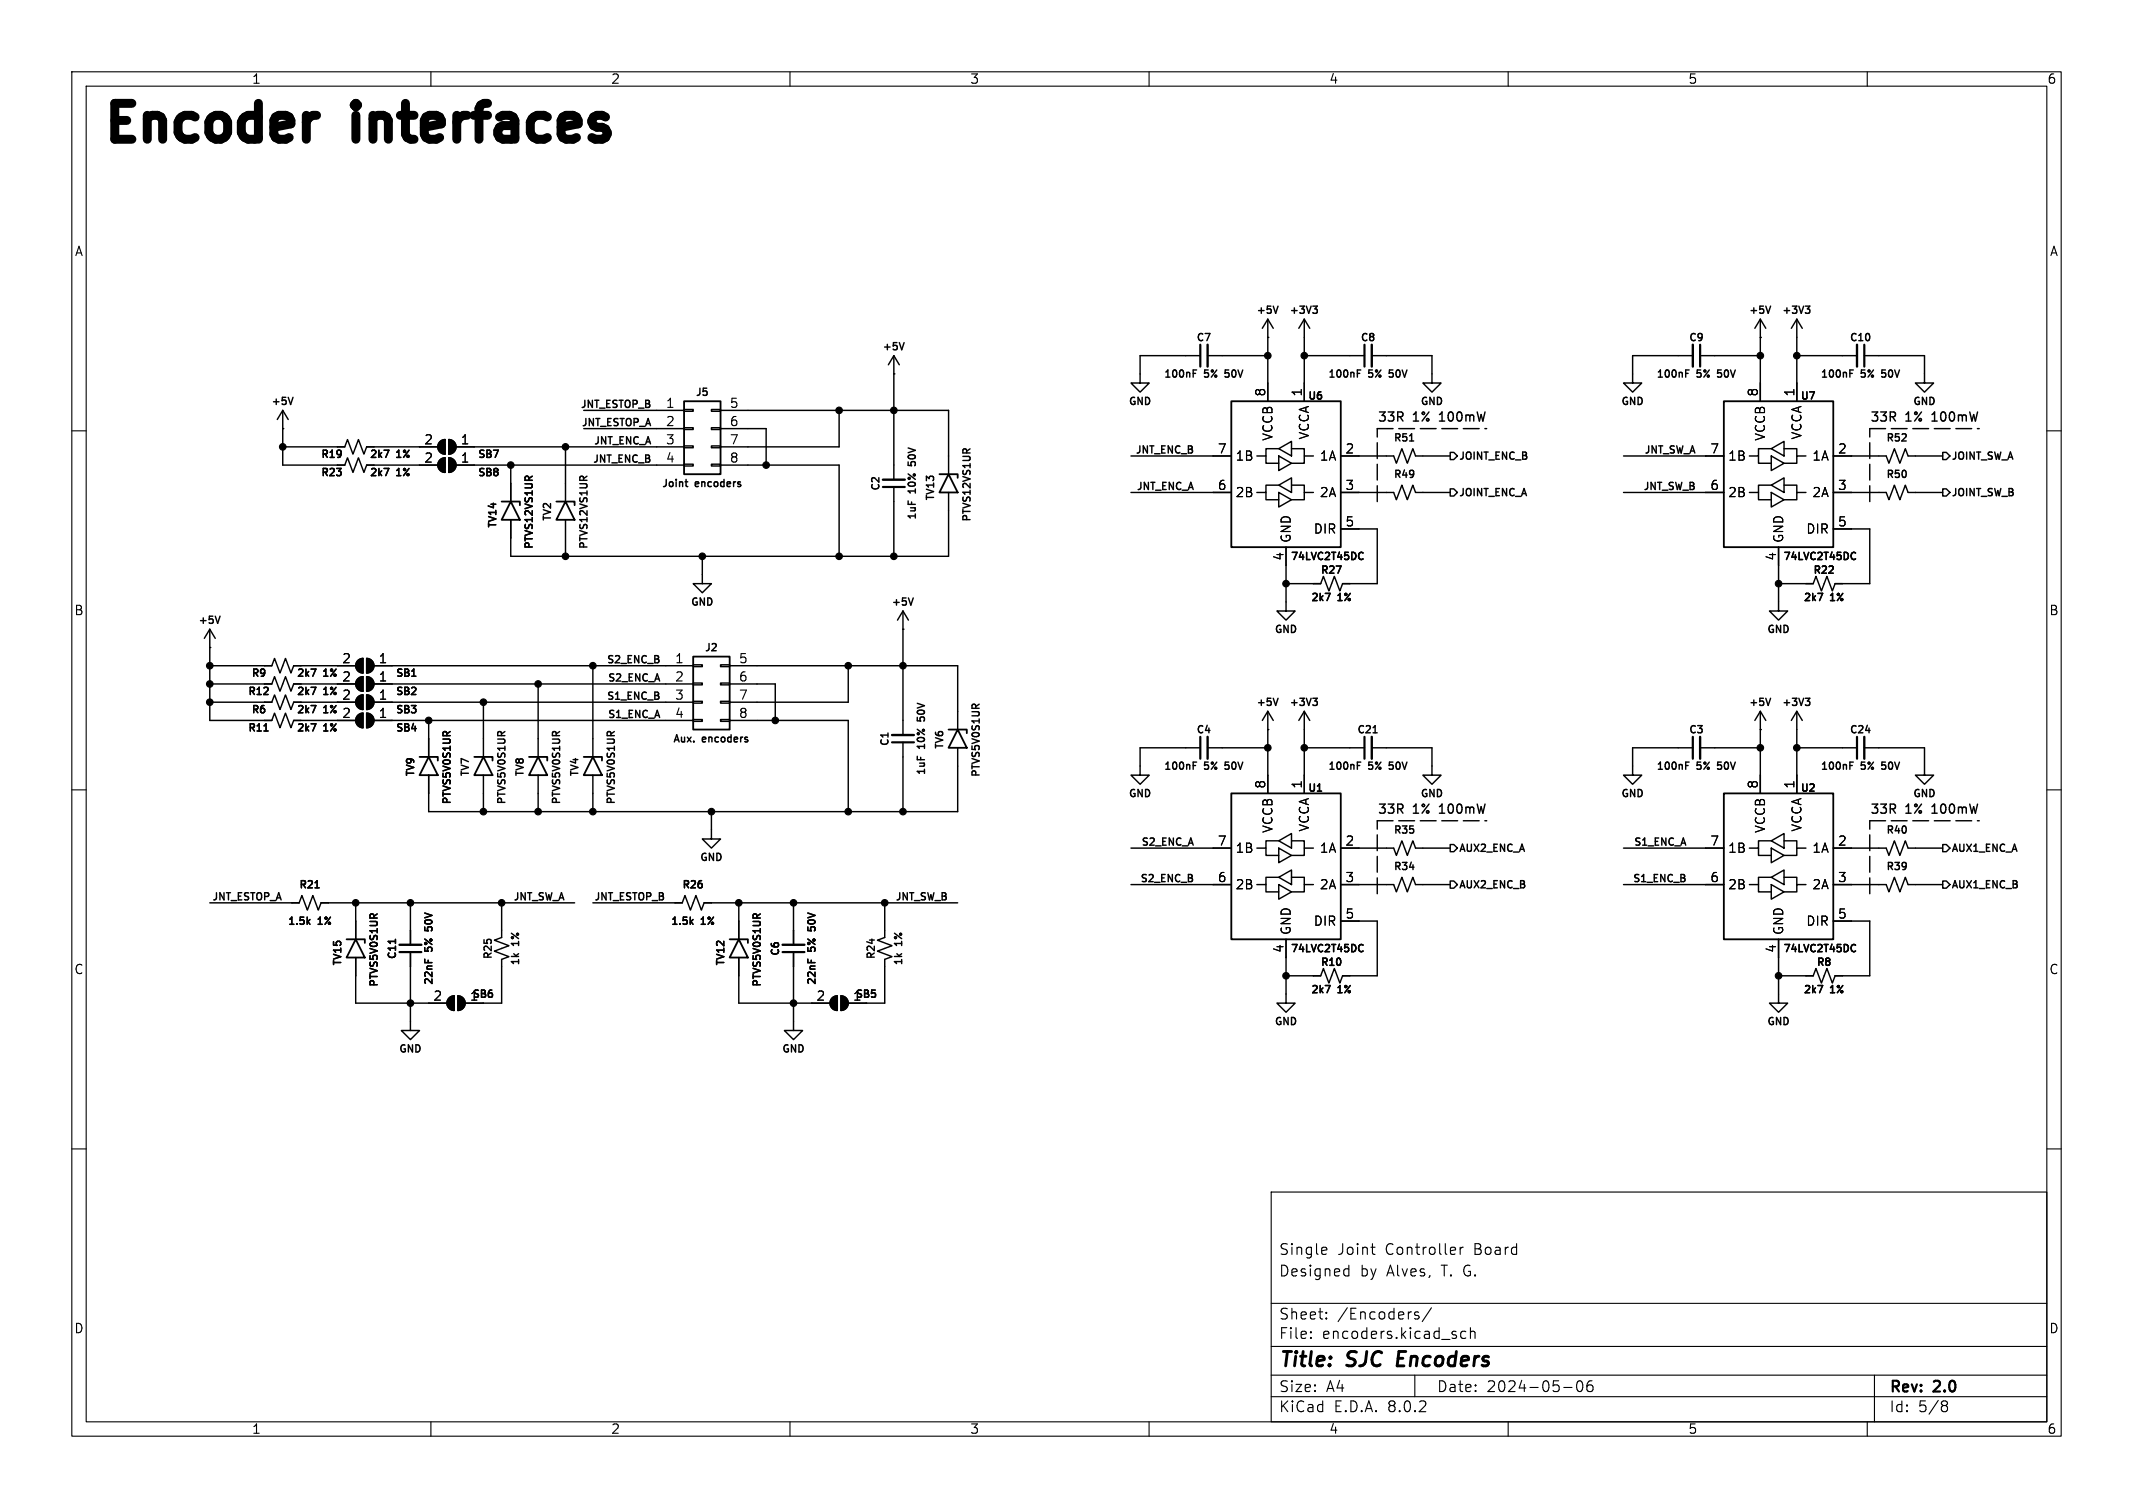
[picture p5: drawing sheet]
<svg xmlns="http://www.w3.org/2000/svg" width="297mm" height="210mm" viewBox="0 0 297 210" stroke-linecap="round" stroke-linejoin="round" font-family="sans-serif">
<g fill="none" stroke="#000" stroke-width=".15">
<path d="M10 10h277v190h-277zM12 12h273v186h-273zM60 10v2M110 10v2M160 10v2M210 10v2M260 10v2M10 60h2M285 60h2M10 110h2M285 110h2M10 160h2"/>
<path d="M285 160h2M177 166h108v32h-108zM184.2 173.7l.5 .1v.3l-.7 .1M184.7 174.6l-.5 .1M187.4 176.7l.4 .1M187.8 176.2v1.5M187.8 177.6l-.4 .1M190.9 173.7h.6M191.3 174.7h.2M203.3 173.7v1M203.7 173.7l-.2 .1-.2 .2M60 198v2"/>
<path d="M110 198v2M160 198v2M177 194.5h108M177 191.5h108M177 187.5h108M177 181.5h108M182.5 186.3h.1l-.1 .1M182.5 186.3v.1M182.5 185.5v.1M182.5 185.5h.1l-.1 .1M184.7 183.6v.1M184.7 183.6h-.1l.1 .1"/>
<path d="M184.7 182.8v.1M184.7 182.8h-.1l.1 .1M197 183v.1l.5 .2 .1 .1-.1 .2-.1 .1-.4-.1M197 191.5v3M197.5 182.8l-.3-.1-.2 .2M199.3 182.1l-1.3 2M204.1 185.5l-.4-.1-.3 .3v.4l.1 .2 .2 .1 .4-.1M204.7 185.5a.37 .37 0 0 1 .7 .1v.8M204.7 184.9v1.5M210 198v2M217.7 193.2h1.2M219.7 192.4a.36 .36 0 0 1 .3-.1 .36 .36 0 0 1 .3 .3 .77 .77 0 0 1-.4 1.2 .91 .91 0 0 1-.2-1.4z"/>
<path d="M221.7 192.3a.59 .59 0 0 0-.7 .6v.6l.1 .2 .4 .1 .2-.1 .1-.5-.1-.3h-.5l-.2 .3M260 198v2M261 191.5v6.5M270.6 195.1l.4 .1a.31 .31 0 0 1 .2 .3 .31 .31 0 0 1-.3 .2M270.6 195.7h.3M270.9 195.7l.2 .2 .1 .4-.3 .3h-.3"/>
</g>
<path d="M194.8 188.2l-.3 2h1" fill="none" stroke="#000" stroke-width=".4"/>
<g fill="none" stroke="#000" stroke-width=".2">
<path d="M39.4 59.7h.1M39.4 57.2v7.6h8.6l.4-1 .7 2 .8-2 .8 2 .4-1h9.9M39.4 57.2l-.8 1.2M39.4 57.2l.7 1.2M40.8 55.3l-.3 1M81.3 57.2h13.9M81.3 59.7h13.9M95.2 59.6h1.3v.2h-1.3zM95.2 57h1.3v.3h-1.3zM99.1 59.6h1.2v.2h-1.2zM99.1 57h1.2v.3h-1.2zM100.3 57.2h31.8v8.8"/>
<path d="M100.3 59.7h6.4v5.1M116.8 57.2v5h-16.5M124.5 52.1h.1M124.5 49.5l-.8 1.3M124.5 49.5v17.3M124.5 49.5l.7 1.3M125.9 47.7l-.3 1M166.1 52h.4M166.1 51.5h.5M167.1 49.5h-8.4v3.8h1.3l-1.3 1.3-1.2-1.3h1.2M168.1 49.5h8.4M176.5 47h.1"/>
<path d="M176.5 44.5v11.4M176.5 44.5l-.7 1.2M176.5 44.5l.8 1.2M178 42.6l-.4 1M181.6 49.5h8.4M181.6 44.5v11.4M181.6 44.5l.8 1.2M181.6 44.5l-.8 1.2M182.8 42.6h.6l-.3 .4 .3 .1v.3l-.2 .2h-.3M189 52h.3M189 51.5h.5M191 49.5h8.4v3.8h-1.3l1.3 1.3 1.3-1.3h-1.3"/>
<path d="M234.7 52h.4M234.7 51.5h.5M235.7 49.5h-8.4v3.8h1.3l-1.3 1.3-1.2-1.3h1.2M236.7 49.5h8.4M245.1 47h.1M245.1 44.5v11.4M245.1 44.5l.8 1.2M245.1 44.5l-.8 1.2M246.5 42.6l-.3 1M250.2 44.5v11.4M250.2 49.5h8.4M250.2 44.5l-.8 1.2"/>
<path d="M250.2 44.5l.8 1.2M251.4 42.6h.6l-.3 .4 .3 .1v.3l-.2 .2h-.3M257.6 52h.3M257.6 51.5h.5M259.6 49.5h8.4v3.8h-1.3l1.3 1.3 1.2-1.3h-1.2M39.4 62.2h8.6l.4-1 .7 2 .8-2 .8 2 .4-1h9.9M53.5 65.2h.6l-.4 1M53.5 62.7h.6l-.4 1M61.3 64.1l.3-.3h.4v2a1.02 1.02 0 0 1-1-.6 1.02 1.02 0 0 1 .3-1.1zM61.3 61.5l.3-.2 .4-.1v2a1.02 1.02 0 0 1-1-.6 1.02 1.02 0 0 1 .3-1.1zM62.5 63.8a1.02 1.02 0 0 1 1 1 1.02 1.02 0 0 1-1 1zM62.5 61.2a1.02 1.02 0 0 1 1 1 1.02 1.02 0 0 1-1 1z"/>
<path d="M63.5 62.2h31.7M63.5 64.8h31.7M71.1 64.8v5.1M73.2 66.4h.3M74.1 66.3l-.5 .4M78.7 62.2v7.7M78.7 72.4v5.1M80.8 66.4h.4M81.7 66.3l-.4 .4M95.2 64.6h1.3v.3h-1.3zM95.2 62.1h1.3v.3h-1.3zM95.4 67.1h.4"/>
<path d="M95.5 66.8v.8l.3 .2M97.8 77.5v3.8h1.3l-1.3 1.3-1.3-1.3h1.3M99.1 64.6h1.2v.3h-1.2zM99.1 62.1h1.2v.3h-1.2zM100.3 64.8h16.5v12.7M102.9 67.1h.2M102.9 67.4l.2 .1v.1l-.1 .2h-.2M124.5 67.8v9.7M132.1 68.6v8.9h-61v-5.1M134.2 62.6h.3M135.1 62.5l-.5 .3M157.5 63.5h13.9"/>
<path d="M157.5 68.6h13.9M176.3 68.6v1h1.8M176.3 63.5v1h1.8M178.1 67.6l1.7-1.1v2.1zM178.1 62.5l1.7-1v2zM178.1 67.6h-1.8v1h-1.3M178.1 62.5h-1.8v1h-1.3M178.1 68.6l1.7 1-1.7 1zM178.1 63.5l1.7 1-1.7 1zM179.1 76.2v8.9h1.2l-1.2 1.3-1.3-1.3h1.3M179.8 67.6h1.8v1M179.8 62.5h1.8v1"/>
<path d="M182.9 68.6h-1.3v1h-1.8M182.9 63.5h-1.3v1h-1.8M186.7 68.6h7.4l.3 1 .8-2 .8 2 .7-2 .4 1h4.8M186.7 73.7h5.1v7.6h-4.9l-.3 1-.8-2-.8 2-.7-2-.4 1h-4.8M186.7 63.5h7.4l.3 1 .8-2 .8 2 .7-2 .4 1h4.8M189.4 77l.2-.1 .2 .1M189.8 77.8l-.2 .1h-.2M196.3 61.4h.5M201.9 63h.5l.5 .5-.5 .5h-.5zM201.9 68.1h.5l.5 .5-.5 .5h-.5zM226.1 63.5h13.9M226.1 68.6h13.9"/>
<path d="M244.9 68.6v1h1.7M244.9 63.5v1h1.7M246.6 67.6l1.8-1.1v2.1zM246.6 62.5l1.8-1v2zM246.6 67.6h-1.7v1h-1.3M246.6 62.5h-1.7v1h-1.3M246.6 68.6l1.8 1-1.8 1zM246.6 63.5l1.8 1-1.8 1zM247.6 76.2v8.9h1.3l-1.3 1.3-1.2-1.3h1.2M248.4 67.6h1.8v1M248.4 62.5h1.8v1M251.5 68.6h-1.3v1h-1.8"/>
<path d="M251.5 63.5h-1.3v1h-1.8M255.3 73.7h5v7.6h-4.8l-.4 1-.7-2-.8 2-.7-2-.4 1h-4.9M255.3 68.6h7.3l.4 1 .8-2 .7 2 .8-2 .4 1h4.8M255.3 63.5h7.3l.4 1 .8-2 .7 2 .8-2 .4 1h4.8M257.9 77l.3-.1 .2 .1M258.4 77.8l-.2 .1h-.3M270.5 63h.5l.5 .5-.5 .5h-.5zM270.5 68.1h.5l.5 .5-.5 .5h-.5zM29.2 97.8h8.6l.4-1 .8 2 .8-2 .7 2 .4-1h8.6M29.2 87.6v12.7h8.6l.4-1 .8 2 .8-2 .7 2 .4-1h8.6M29.2 95.3h8.6l.4-1.1 .8 2.1 .8-2.1 .7 2.1 .4-1h8.6M29.2 92.7h8.6l.4-1 .8 2 .8-2 .7 2 .4-1h8.6"/>
<path d="M29.2 90.2h.1M29.2 87.6l-.8 1.3M29.2 87.6l.8 1.3M30.6 85.8l-.3 1M43.3 98.3h.7l-.4 1M43.3 95.7h.7l-.4 1M43.3 93.2h.7l-.4 1M49.8 92l.4-.2 .3-.1v2a1.02 1.02 0 0 1-.9-.6 1.02 1.02 0 0 1 .2-1.1zM49.8 97.1l.4-.3h.3v2a1.02 1.02 0 0 1-.9-.6 1.02 1.02 0 0 1 .2-1.1zM49.8 94.5l.4-.2 .3-.1v2.1a1.02 1.02 0 0 1-.9-.7 1.02 1.02 0 0 1 .2-1.1zM49.8 99.6l.4-.2 .3-.1v2a1.02 1.02 0 0 1-.9-.6 1.02 1.02 0 0 1 .2-1.1zM51.1 91.7a1.02 1.02 0 0 1 1 1 1.02 1.02 0 0 1-1 1z"/>
<path d="M51.1 96.8a1.02 1.02 0 0 1 1 1 1.02 1.02 0 0 1-1 1zM51.1 94.2a1.02 1.02 0 0 1 1 1.1 1.02 1.02 0 0 1-1 1zM51.1 99.3a1.02 1.02 0 0 1 1 1 1.02 1.02 0 0 1-1 1zM52.1 92.7h44.4M52.1 97.8h44.4M52.1 95.3h44.4M57.3 94.2h.6M67.3 97.8v7.6M74.9 95.3v10.1M82.5 92.7v12.7M96.5 97.7h1.3v.2h-1.3zM96.5 95.1h1.3v.3h-1.3z"/>
<path d="M96.5 92.6h1.3v.2h-1.3zM100.3 97.7h1.3v.2h-1.3zM100.3 95.1h1.3v.3h-1.3zM100.3 92.6h1.3v.2h-1.3zM101.6 92.7h31.7v8.9M101.6 95.3h6.3v5M118.1 92.7v5.1h-16.5M125.7 87.6h.1M125.7 85.1v17.3M125.7 85.1l-.7 1.3M125.7 85.1l.8 1.3M127.2 83.3l-.4 1"/>
<path d="M135.4 98.1h.4M136.3 98.1l-.4 .3M176.5 99.1v11.4M176.5 99.1l-.7 1.2M176.5 99.1l.8 1.2M178 97.2l-.4 1M181.6 99.1v11.4M181.6 99.1l.8 1.2M181.6 99.1l-.8 1.2M182.8 97.2h.6l-.3 .4 .3 .1v.4l-.2 .1h-.3M184.5 82.6h.7l-.4 1M245.1 99.1l-.8 1.2"/>
<path d="M245.1 99.1v11.4M245.1 99.1l.8 1.2M246.5 97.2l-.3 1M250.2 99.1l.8 1.2M250.2 99.1v11.4M250.2 99.1l-.8 1.2M251.4 97.2h.6l-.3 .4 .3 .1v.4l-.2 .1h-.3M253.1 82.6h.7l-.4 1M36.8 101.8h.5M43.3 100.8h.7l-.4 1M52.1 100.3h44.4M59.7 100.3v5.1"/>
<path d="M61.8 101.9h.3M62.7 101.9l-.5 .3M67.3 108v5M69.4 101.9h.3M70.3 101.9l-.5 .3M74.9 108v5M77 101.9h.4M77.9 101.9l-.5 .3M82.5 108v5M84.6 101.9h.4M85.5 101.9l-.4 .3M96.5 100.2h1.3v.3h-1.3z"/>
<path d="M99.1 113v3.8h1.2l-1.2 1.3-1.3-1.3h1.3M100.3 100.2h1.3v.3h-1.3zM101.6 100.3h16.5v12.7M103.8 103h.3v.2l-.1 .1h-.2M103.8 102.7h.3M125.7 103.4v9.6M133.3 104.1v8.9h-73.6v-5M157.5 118.1h13.9M166.1 106.6h.4M166.1 106.1h.5M167.1 104.1h-8.4v3.9h1.3l-1.3 1.2-1.2-1.2h1.2M168.1 104.1h8.4"/>
<path d="M176.3 118.1v1h1.8M176.5 101.6h.1M178.1 117.1l1.7-1v2zM178.1 117.1h-1.8v1h-1.3M178.1 118.1l1.7 1-1.7 1zM179.8 117.1h1.8v1M181.6 104.1h8.4M182.9 118.1h-1.3v1h-1.8M183.4 110.2h.6M186.7 118.1h7.4l.3 1 .8-2 .8 2 .7-2 .4 1h4.8M189 106.6h.3M189 106.1h.5"/>
<path d="M191 104.1h8.4v3.9h-1.3l1.3 1.2 1.3-1.2h-1.3M191.2 102.1h.6M201.9 117.6h.5l.5 .5-.5 .5h-.5zM226.1 118.1h13.9M234.7 106.6h.4M234.7 106.1h.5M235.7 104.1h-8.4v3.9h1.3l-1.3 1.2-1.2-1.2h1.2M236.7 104.1h8.4M244.9 118.1v1h1.7M245.1 101.6h.1M246.6 117.1l1.8-1v2zM246.6 117.1h-1.7v1h-1.3"/>
<path d="M246.6 118.1l1.8 1-1.8 1zM248.4 117.1h1.8v1M250.2 104.1h8.4M251.5 118.1h-1.3v1h-1.8M255.3 118.1h7.3l.4 1 .8-2 .7 2 .8-2 .4 1h4.8M257.6 106.6h.3M257.6 106.1h.5M259.6 104.1h8.4v3.9h-1.3l1.3 1.2 1.2-1.2h-1.2M270.5 117.6h.5l.5 .5-.5 .5h-.5zM29.2 125.7h12.5l.3-1 .8 2 .8-2 .7 2 .4-1h35.3M42.9 128.3l.3 .4M43.2 128.1l-.4 .3"/>
<path d="M43.9 123.6h.5M49.5 125.7v5.1M49.5 133.4v6.3h12.7M51.6 127.3h.4M52.5 127.3l-.5 .3M55.1 130.8v.6M57.1 132.6v10.9h1.3l-1.3 1.3-1.2-1.3h1.2M57.1 125.7v5.9M59.1 133.6v.5M62.5 139l.4-.3h.3v2a1.02 1.02 0 0 1-.9-.6 1.02 1.02 0 0 1 .2-1.1zM63.8 138.7a1.02 1.02 0 0 1 1 1 1.02 1.02 0 0 1-1 1zM69.8 125.7v4.9l-1 .3 2.1 .8-2.1 .8 2.1 .7-1.1 .4v6.1h-5"/>
<path d="M82.5 125.7h12.5l.4-1 .7 2 .8-2 .8 2 .3-1h35.3M96.2 128.3l.3 .4M96.5 128.1l-.4 .3M102.9 133.4v6.3h12.7M102.9 125.7v5.1M105 127.3h.3M105.9 127.3l-.5 .3M110.5 132.6v10.9h1.3l-1.3 1.3-1.3-1.3h1.3M110.5 125.7v5.9M112.5 133.6v.5M115.9 139l.3-.3h.4v2a1.02 1.02 0 0 1-.9-.6 1.02 1.02 0 0 1 .2-1.1zM117.1 138.7a1.02 1.02 0 0 1 1 1 1.02 1.02 0 0 1-1 1z"/>
<path d="M123.2 125.7v4.9l-1 .3 2 .8-2 .8 2 .7-1 .4v6.1h-5.1M157.5 123.2h13.9M176.3 123.2v1h1.8M178.1 122.2l1.7-1v2zM178.1 122.2h-1.8v1h-1.3M178.1 123.2l1.7 1-1.7 1zM179.1 130.8v8.9h1.2l-1.2 1.3-1.3-1.3h1.3M179.8 122.2h1.8v1M182.9 123.2h-1.3v1h-1.8M184.5 137.2h.7l-.4 1M186.7 123.2h7.4l.3 1 .8-2 .8 2 .7-2 .4 1h4.8M186.7 128.3h5.1v7.6h-4.9l-.3 1-.8-2-.8 2-.7-2-.4 1h-4.8"/>
<path d="M189.4 131.6l.2-.1 .2 .1M189.8 132.4l-.2 .1h-.2M201.9 122.7h.5l.5 .5-.5 .5h-.5zM226.1 123.2h13.9M244.9 123.2v1h1.7M246.6 122.2l1.8-1v2zM246.6 122.2h-1.7v1h-1.3M246.6 123.2l1.8 1-1.8 1zM247.6 130.8v8.9h1.3l-1.3 1.3-1.2-1.3h1.2M248.4 122.2h1.8v1M251.5 123.2h-1.3v1h-1.8M253.1 137.2h.7l-.4 1"/>
<path d="M255.3 123.2h7.3l.4 1 .8-2 .7 2 .8-2 .4 1h4.8M255.3 128.3h5v7.6h-4.8l-.4 1-.7-2-.8 2-.7-2-.4 1h-4.9M257.9 131.6l.3-.1 .2 .1M258.4 132.4l-.2 .1h-.3M270.5 122.7h.5l.5 .5-.5 .5h-.5z"/>
</g>
<path d="M168.1 48v3.1M191 48v3.1M235.7 48v3.1M258.6 48v3.1M122.9 66.8h3.1M124.2 102.4h3.1M168.1 102.6v3.1M191 102.6v3.1M236.7 102.6v3.1M259.6 102.6v3.1M55.6 131.6h3.1M109 131.6h3" fill="none" stroke="#000" stroke-width=".33"/>
<path d="M167.1 48v3.1M190 48v3.1M236.7 48v3.1M259.6 48v3.1M122.9 67.8h3.1M124.2 103.4h3.1M167.1 102.6v3.1M190 102.6v3.1M235.7 102.6v3.1M258.6 102.6v3.1M55.6 132.6h3.1M109 132.6h3" fill="none" stroke="#000" stroke-width=".3"/>
<g fill="none" stroke="#000" stroke-width=".25">
<path d="M95.2 55.9h5.1v10.1h-5.1zM171.4 55.9h15.3v20.3h-15.3zM240 55.9h15.3v20.3h-15.3zM69.8 69.9h2.6v.5M71.1 69.9l1.3 2.5h-2.6zM77.5 69.9h2.5v.5M78.7 69.9l1.3 2.5h-2.5zM130.8 66h2.5v.5M132.1 66l1.2 2.6h-2.5zM96.5 91.4h5.1v10.2h-5.1zM58.4 105.4h2.6v.5M59.7 105.4l1.3 2.6h-2.6z"/>
<path d="M66 105.4h2.6v.5M67.3 105.4l1.3 2.6h-2.6zM73.7 105.4h2.5v.5M74.9 105.4l1.3 2.6h-2.5zM81.3 105.4h2.5v.5M82.5 105.4l1.3 2.6h-2.5zM132.1 101.6h2.5v.5M133.3 101.6l1.3 2.5h-2.5zM171.4 110.5h15.3v20.3h-15.3zM240 110.5h15.3v20.3h-15.3zM48.3 130.8h2.5v.5M49.5 130.8l1.3 2.6h-2.5z"/>
<path d="M101.6 130.8h2.5v.5M102.9 130.8l1.2 2.6h-2.5z"/>
</g>
<g fill="#000" stroke="#000" stroke-width=".2">
<path d="M61.3 64.1l.3-.3h.4v2a1.02 1.02 0 0 1-1-.6 1.02 1.02 0 0 1 .3-1.1zM61.3 61.5l.3-.2 .4-.1v2a1.02 1.02 0 0 1-1-.6 1.02 1.02 0 0 1 .3-1.1zM62.5 63.8a1.02 1.02 0 0 1 1 1 1.02 1.02 0 0 1-1 1zM62.5 61.2a1.02 1.02 0 0 1 1 1 1.02 1.02 0 0 1-1 1zM49.8 92l.4-.2 .3-.1v2a1.02 1.02 0 0 1-.9-.6 1.02 1.02 0 0 1 .2-1.1zM49.8 97.1l.4-.3h.3v2a1.02 1.02 0 0 1-.9-.6 1.02 1.02 0 0 1 .2-1.1zM49.8 94.5l.4-.2 .3-.1v2.1a1.02 1.02 0 0 1-.9-.7 1.02 1.02 0 0 1 .2-1.1zM49.8 99.6l.4-.2 .3-.1v2a1.02 1.02 0 0 1-.9-.6 1.02 1.02 0 0 1 .2-1.1zM51.1 91.7a1.02 1.02 0 0 1 1 1 1.02 1.02 0 0 1-1 1zM51.1 96.8a1.02 1.02 0 0 1 1 1 1.02 1.02 0 0 1-1 1zM51.1 94.2a1.02 1.02 0 0 1 1 1.1 1.02 1.02 0 0 1-1 1zM51.1 99.3a1.02 1.02 0 0 1 1 1 1.02 1.02 0 0 1-1 1z"/>
<path d="M62.5 139l.4-.3h.3v2a1.02 1.02 0 0 1-.9-.6 1.02 1.02 0 0 1 .2-1.1zM115.9 139l.3-.3h.4v2a1.02 1.02 0 0 1-.9-.6 1.02 1.02 0 0 1 .2-1.1zM63.8 138.7a1.02 1.02 0 0 1 1 1 1.02 1.02 0 0 1-1 1zM117.1 138.7a1.02 1.02 0 0 1 1 1 1.02 1.02 0 0 1-1 1z"/>
</g>
<path d="M191.8 59.7h15.2M260.3 59.7h15.3M191.8 69.9v-10.2M260.3 69.9v-10.2M191.8 114.3h15.2M260.3 114.3h15.3M191.8 124.5v-10.2M260.3 124.5v-10.2" fill="none" stroke="#000" stroke-width=".2" stroke-dasharray="2.2 .8"/>
<g fill="#000" stroke="#000" stroke-width=".15">
<circle cx="116.8" cy="57.2" r=".46"/>
<circle cx="124.5" cy="57.2" r=".46"/>
<circle cx="176.5" cy="49.5" r=".46"/>
<circle cx="181.6" cy="49.5" r=".46"/>
<circle cx="245.1" cy="49.5" r=".46"/>
<circle cx="250.2" cy="49.5" r=".46"/>
<circle cx="39.4" cy="62.2" r=".46"/>
<circle cx="71.1" cy="64.8" r=".46"/>
<circle cx="78.7" cy="62.2" r=".46"/>
<circle cx="78.7" cy="77.5" r=".46"/>
<circle cx="97.8" cy="77.5" r=".46"/>
<circle cx="106.7" cy="64.8" r=".46"/>
<circle cx="116.8" cy="77.5" r=".46"/>
<circle cx="124.5" cy="77.5" r=".46"/>
<circle cx="29.2" cy="97.8" r=".46"/>
<circle cx="29.2" cy="92.7" r=".46"/>
<circle cx="29.2" cy="95.3" r=".46"/>
<circle cx="67.3" cy="97.8" r=".46"/>
<circle cx="74.9" cy="95.3" r=".46"/>
<circle cx="82.5" cy="92.7" r=".46"/>
<circle cx="118.1" cy="92.7" r=".46"/>
<circle cx="125.7" cy="92.7" r=".46"/>
<circle cx="179.1" cy="81.3" r=".46"/>
<circle cx="247.6" cy="81.3" r=".46"/>
<circle cx="59.7" cy="100.3" r=".46"/>
<circle cx="67.3" cy="113" r=".46"/>
<circle cx="74.9" cy="113" r=".46"/>
<circle cx="82.5" cy="113" r=".46"/>
<circle cx="99.1" cy="113" r=".46"/>
<circle cx="107.9" cy="100.3" r=".46"/>
<circle cx="118.1" cy="113" r=".46"/>
<circle cx="125.7" cy="113" r=".46"/>
<circle cx="176.5" cy="104.1" r=".46"/>
<circle cx="181.6" cy="104.1" r=".46"/>
<circle cx="245.1" cy="104.1" r=".46"/>
<circle cx="250.2" cy="104.1" r=".46"/>
<circle cx="49.5" cy="125.7" r=".46"/>
<circle cx="57.1" cy="139.7" r=".46"/>
<circle cx="57.1" cy="125.7" r=".46"/>
<circle cx="69.8" cy="125.7" r=".46"/>
<circle cx="102.9" cy="125.7" r=".46"/>
<circle cx="110.5" cy="139.7" r=".46"/>
<circle cx="110.5" cy="125.7" r=".46"/>
<circle cx="123.2" cy="125.7" r=".46"/>
<circle cx="179.1" cy="135.9" r=".46"/>
<circle cx="247.6" cy="135.9" r=".46"/>
</g>
<g font-size="7">
<text x="14" y="20.1">Encoder</text>
<text x="50.3" y="20.1">interfaces</text>
</g>
<g font-size="2.8">
<text x="178" y="190.9">Title:</text>
<text x="187.7" y="190.9">SJC</text>
<text x="195.4" y="190.9">Encoders</text>
</g>
<g font-size="2.1">
<text x="178" y="178">Designed</text>
<text x="178" y="175">Single</text>
<text x="186.2" y="175">Joint</text>
<text x="189.4" y="178">by</text>
<text x="193" y="175">Controller</text>
<text x="193.2" y="178">Alves,</text>
<text x="200.9" y="178">T. G.</text>
<text x="205.4" y="175">Board</text>
<text x="178" y="184">Sheet:</text>
<text x="186.2" y="184">/Encoders/</text>
<text x="178" y="186.7">File:</text>
<text x="184.1" y="186.7">encoders.kicad_sch</text>
<text x="178" y="196.9">KiCad</text>
<text x="178" y="194.1">Size:</text>
<text x="184.7" y="194.1">A4</text>
<text x="185.7" y="196.9">E.D.A.</text>
<text x="193.3" y="196.9">8.0.2</text>
<text x="200" y="194.1">Date:</text>
<text x="207" y="194.1">2024-05-06</text>
<text x="263" y="194.3">Rev:</text>
<text x="263" y="196.9">Id:</text>
<text x="267.1" y="196.9">5/8</text>
<text x="269.4" y="194.3">2.0</text>
</g>
<g font-size="1.8">
<text x="35" y="11.9">1</text>
<text x="85" y="11.9">2</text>
<text x="135" y="11.9">3</text>
<text x="185" y="11.9">4</text>
<text x="235" y="11.9">5</text>
<text x="285" y="11.9">6</text>
<text x="10.3" y="35.9">A</text>
<text x="285.3" y="35.9">A</text>
<text x="92.6" y="56.9">1</text>
<text x="92.6" y="59.4">2</text>
<text x="101.5" y="56.9">5</text>
<text x="101.5" y="59.4">6</text>
<text x="176.3" y="55.3" transform="rotate(-90 176.3 55.3)">8</text>
<text x="181.4" y="55.3" transform="rotate(-90 181.4 55.3)">1</text>
<text x="191.8" y="58.8">33R</text>
<text x="196.8" y="58.8">1%</text>
<text x="200.7" y="58.8">100mW</text>
<text x="244.9" y="55.3" transform="rotate(-90 244.9 55.3)">8</text>
<text x="249.9" y="55.3" transform="rotate(-90 249.9 55.3)">1</text>
<text x="260.3" y="58.8">33R</text>
<text x="265.4" y="58.8">1%</text>
<text x="269.3" y="58.8">100mW</text>
<text x="59" y="64.5">2</text>
<text x="59" y="62">2</text>
<text x="64.1" y="64.5">1</text>
<text x="64.1" y="62">1</text>
<text x="92.6" y="62">3</text>
<text x="92.6" y="64.5">4</text>
<text x="101.5" y="62">7</text>
<text x="101.5" y="64.5">8</text>
<text x="169.5" y="63.2">7</text>
<text x="172" y="64.4">1B</text>
<text x="177.4" y="61.5" transform="rotate(-90 177.4 61.5)">VCCB</text>
<text x="182.5" y="61.3" transform="rotate(-90 182.5 61.3)">VCCA</text>
<text x="183.7" y="64.4">1A</text>
<text x="187.3" y="63.2">2</text>
<text x="238.1" y="63.2">7</text>
<text x="240.5" y="64.4">1B</text>
<text x="246" y="61.5" transform="rotate(-90 246 61.5)">VCCB</text>
<text x="251.1" y="61.3" transform="rotate(-90 251.1 61.3)">VCCA</text>
<text x="252.3" y="64.4">1A</text>
<text x="255.8" y="63.2">2</text>
<text x="169.5" y="68.3">6</text>
<text x="172" y="69.4">2B</text>
<text x="183.7" y="69.4">2A</text>
<text x="187.3" y="68.3">3</text>
<text x="238.1" y="68.3">6</text>
<text x="240.5" y="69.4">2B</text>
<text x="252.3" y="69.4">2A</text>
<text x="255.8" y="68.3">3</text>
<text x="179.9" y="75.7" transform="rotate(-90 179.9 75.7)">GND</text>
<text x="182.8" y="74.5">DIR</text>
<text x="187.3" y="73.4">5</text>
<text x="248.5" y="75.7" transform="rotate(-90 248.5 75.7)">GND</text>
<text x="251.4" y="74.5">DIR</text>
<text x="255.8" y="73.4">5</text>
<text x="178.8" y="78.2" transform="rotate(-90 178.8 78.2)">4</text>
<text x="247.4" y="78.2" transform="rotate(-90 247.4 78.2)">4</text>
<text x="10.3" y="85.9">B</text>
<text x="285.3" y="85.9">B</text>
<text x="47.6" y="92.5">2</text>
<text x="47.6" y="95">2</text>
<text x="52.6" y="92.5">1</text>
<text x="52.6" y="95">1</text>
<text x="93.9" y="92.5">1</text>
<text x="93.9" y="95">2</text>
<text x="102.8" y="92.5">5</text>
<text x="102.8" y="95">6</text>
<text x="47.6" y="97.5">2</text>
<text x="47.6" y="100.1">2</text>
<text x="52.6" y="97.5">1</text>
<text x="52.6" y="100.1">1</text>
<text x="93.9" y="97.5">3</text>
<text x="93.9" y="100.1">4</text>
<text x="102.8" y="97.5">7</text>
<text x="102.8" y="100.1">8</text>
<text x="176.3" y="109.9" transform="rotate(-90 176.3 109.9)">8</text>
<text x="181.4" y="109.9" transform="rotate(-90 181.4 109.9)">1</text>
<text x="191.8" y="113.4">33R</text>
<text x="196.8" y="113.4">1%</text>
<text x="200.7" y="113.4">100mW</text>
<text x="244.9" y="109.9" transform="rotate(-90 244.9 109.9)">8</text>
<text x="249.9" y="109.9" transform="rotate(-90 249.9 109.9)">1</text>
<text x="260.3" y="113.4">33R</text>
<text x="265.4" y="113.4">1%</text>
<text x="269.3" y="113.4">100mW</text>
<text x="169.5" y="117.9">7</text>
<text x="172" y="119">1B</text>
<text x="177.4" y="116.1" transform="rotate(-90 177.4 116.1)">VCCB</text>
<text x="182.5" y="115.9" transform="rotate(-90 182.5 115.9)">VCCA</text>
<text x="183.7" y="119">1A</text>
<text x="187.3" y="117.9">2</text>
<text x="238.1" y="117.9">7</text>
<text x="240.5" y="119">1B</text>
<text x="246" y="116.1" transform="rotate(-90 246 116.1)">VCCB</text>
<text x="251.1" y="115.9" transform="rotate(-90 251.1 115.9)">VCCA</text>
<text x="252.3" y="119">1A</text>
<text x="255.8" y="117.9">2</text>
<text x="169.5" y="122.9">6</text>
<text x="172" y="124.1">2B</text>
<text x="183.7" y="124.1">2A</text>
<text x="187.3" y="122.9">3</text>
<text x="238.1" y="122.9">6</text>
<text x="240.5" y="124.1">2B</text>
<text x="252.3" y="124.1">2A</text>
<text x="255.8" y="122.9">3</text>
<text x="179.9" y="130.3" transform="rotate(-90 179.9 130.3)">GND</text>
<text x="182.8" y="129.1">DIR</text>
<text x="187.3" y="128">5</text>
<text x="248.5" y="130.3" transform="rotate(-90 248.5 130.3)">GND</text>
<text x="251.4" y="129.1">DIR</text>
<text x="255.8" y="128">5</text>
<text x="10.3" y="135.9">C</text>
<text x="178.8" y="132.8" transform="rotate(-90 178.8 132.8)">4</text>
<text x="247.4" y="132.8" transform="rotate(-90 247.4 132.8)">4</text>
<text x="285.3" y="135.9">C</text>
<text x="60.3" y="139.4">2</text>
<text x="65.3" y="139.4">1</text>
<text x="113.6" y="139.4">2</text>
<text x="118.7" y="139.4">1</text>
<text x="10.3" y="185.9">D</text>
<text x="285.3" y="185.9">D</text>
<text x="35" y="199.9">1</text>
<text x="85" y="199.9">2</text>
<text x="135" y="199.9">3</text>
<text x="185" y="199.9">4</text>
<text x="235" y="199.9">5</text>
<text x="285" y="199.9">6</text>
</g>
<g font-size="1.4">
<text x="166.5" y="47.8">C7</text>
<text x="174.8" y="44">+5V</text>
<text x="179.4" y="44">+3V3</text>
<text x="189.3" y="47.8">C8</text>
<text x="235" y="47.8">C9</text>
<text x="243.4" y="44">+5V</text>
<text x="248" y="44">+3V3</text>
<text x="257.4" y="47.8">C10</text>
<text x="122.7" y="49.1">+5V</text>
<text x="161.9" y="52.9">100nF</text>
<text x="167.7" y="52.9">5%</text>
<text x="171" y="52.9">50V</text>
<text x="184.8" y="52.9">100nF</text>
<text x="190.6" y="52.9">5%</text>
<text x="193.8" y="52.9">50V</text>
<text x="230.5" y="52.9">100nF</text>
<text x="236.3" y="52.9">5%</text>
<text x="239.6" y="52.9">50V</text>
<text x="253.4" y="52.9">100nF</text>
<text x="259.2" y="52.9">5%</text>
<text x="262.4" y="52.9">50V</text>
<text x="37.6" y="56.7">+5V</text>
<text x="80.6" y="56.9">JNT_ESTOP_B</text>
<text x="80.8" y="59.4">JNT_ESTOP_A</text>
<text x="96.7" y="55.4">J5</text>
<text x="157" y="56.7">GND</text>
<text x="182" y="55.9">U6</text>
<text x="197.7" y="56.7">GND</text>
<text x="225.6" y="56.7">GND</text>
<text x="250.6" y="55.9">U7</text>
<text x="266.2" y="56.7">GND</text>
<text x="44.6" y="64">R19</text>
<text x="51.4" y="64">2k7</text>
<text x="55.2" y="64">1%</text>
<text x="66.4" y="64">SB7</text>
<text x="82.4" y="64.5">JNT_ENC_B</text>
<text x="82.5" y="62">JNT_ENC_A</text>
<text x="127.8" y="64.4" transform="rotate(-90 127.8 64.4)">50V</text>
<text x="157.9" y="63.2">JNT_ENC_B</text>
<text x="193.9" y="61.8">R51</text>
<text x="203.1" y="64.3">JOINT_ENC_B</text>
<text x="228.8" y="63.2">JNT_SW_A</text>
<text x="262.5" y="61.8">R52</text>
<text x="271.7" y="64.3">JOINT_SW_A</text>
<text x="44.6" y="66.6">R23</text>
<text x="51.4" y="66.6">2k7</text>
<text x="55.2" y="66.6">1%</text>
<text x="66.4" y="66.6">SB8</text>
<text x="92" y="68.1">Joint</text>
<text x="96.8" y="68.1">encoders</text>
<text x="122.7" y="68.5" transform="rotate(-90 122.7 68.5)">C2</text>
<text x="127.8" y="68.7" transform="rotate(-90 127.8 68.7)">10%</text>
<text x="130.3" y="69.9" transform="rotate(-90 130.3 69.9)">TV13</text>
<text x="158.1" y="68.3">JNT_ENC_A</text>
<text x="193.9" y="66.8">R49</text>
<text x="203.1" y="69.4">JOINT_ENC_A</text>
<text x="228.6" y="68.3">JNT_SW_B</text>
<text x="262.5" y="66.8">R50</text>
<text x="271.7" y="69.4">JOINT_SW_B</text>
<text x="69.4" y="73.7" transform="rotate(-90 69.4 73.7)">TV14</text>
<text x="74.5" y="76.6" transform="rotate(-90 74.5 76.6)">PTVS12VS1UR</text>
<text x="77" y="72.7" transform="rotate(-90 77 72.7)">TV2</text>
<text x="82.1" y="76.6" transform="rotate(-90 82.1 76.6)">PTVS12VS1UR</text>
<text x="127.8" y="72.5" transform="rotate(-90 127.8 72.5)">1uF</text>
<text x="135.4" y="72.8" transform="rotate(-90 135.4 72.8)">PTVS12VS1UR</text>
<text x="179.6" y="78.3">74LVC2T45DC</text>
<text x="182.4" y="84">2k7</text>
<text x="183.8" y="80.2">R27</text>
<text x="186.3" y="84">1%</text>
<text x="248.2" y="78.3">74LVC2T45DC</text>
<text x="251" y="84">2k7</text>
<text x="252.3" y="80.2">R22</text>
<text x="254.9" y="84">1%</text>
<text x="27.5" y="87.2">+5V</text>
<text x="96.1" y="84.6">GND</text>
<text x="124" y="84.6">+5V</text>
<text x="177.3" y="88.4">GND</text>
<text x="245.9" y="88.4">GND</text>
<text x="34.9" y="94.5">R9</text>
<text x="41.2" y="94.5">2k7</text>
<text x="45.1" y="94.5">1%</text>
<text x="55" y="94.5">SB1</text>
<text x="84.3" y="92.4">S2_ENC_B</text>
<text x="84.4" y="95">S2_ENC_A</text>
<text x="98" y="91">J2</text>
<text x="34.4" y="97.1">R12</text>
<text x="34.9" y="99.6">R6</text>
<text x="41.2" y="99.6">2k7</text>
<text x="41.2" y="97.1">2k7</text>
<text x="45.1" y="99.6">1%</text>
<text x="45.1" y="97.1">1%</text>
<text x="55" y="99.6">SB3</text>
<text x="55" y="97.1">SB2</text>
<text x="84.3" y="97.5">S1_ENC_B</text>
<text x="84.4" y="100.1">S1_ENC_A</text>
<text x="129.1" y="100" transform="rotate(-90 129.1 100)">50V</text>
<text x="174.8" y="98.6">+5V</text>
<text x="179.4" y="98.6">+3V3</text>
<text x="243.4" y="98.6">+5V</text>
<text x="248" y="98.6">+3V3</text>
<text x="34.4" y="102.1">R11</text>
<text x="41.2" y="102.1">2k7</text>
<text x="45.1" y="102.1">1%</text>
<text x="55" y="102.1">SB4</text>
<text x="93.6" y="103.7">Aux.</text>
<text x="97.8" y="103.7">encoders</text>
<text x="124" y="104" transform="rotate(-90 124 104)">C1</text>
<text x="129.1" y="104.2" transform="rotate(-90 129.1 104.2)">10%</text>
<text x="131.6" y="104.5" transform="rotate(-90 131.6 104.5)">TV6</text>
<text x="161.9" y="107.5">100nF</text>
<text x="166.5" y="102.4">C4</text>
<text x="167.7" y="107.5">5%</text>
<text x="171" y="107.5">50V</text>
<text x="184.8" y="107.5">100nF</text>
<text x="188.8" y="102.4">C21</text>
<text x="190.6" y="107.5">5%</text>
<text x="193.8" y="107.5">50V</text>
<text x="230.5" y="107.5">100nF</text>
<text x="235" y="102.4">C3</text>
<text x="236.3" y="107.5">5%</text>
<text x="239.6" y="107.5">50V</text>
<text x="253.4" y="107.5">100nF</text>
<text x="257.4" y="102.4">C24</text>
<text x="259.2" y="107.5">5%</text>
<text x="262.4" y="107.5">50V</text>
<text x="58" y="108.3" transform="rotate(-90 58 108.3)">TV9</text>
<text x="63" y="112.2" transform="rotate(-90 63 112.2)">PTVS5V0S1UR</text>
<text x="65.6" y="108.3" transform="rotate(-90 65.6 108.3)">TV7</text>
<text x="70.7" y="112.2" transform="rotate(-90 70.7 112.2)">PTVS5V0S1UR</text>
<text x="73.2" y="108.3" transform="rotate(-90 73.2 108.3)">TV8</text>
<text x="78.3" y="112.2" transform="rotate(-90 78.3 112.2)">PTVS5V0S1UR</text>
<text x="80.8" y="108.3" transform="rotate(-90 80.8 108.3)">TV4</text>
<text x="85.9" y="112.2" transform="rotate(-90 85.9 112.2)">PTVS5V0S1UR</text>
<text x="129.1" y="108.1" transform="rotate(-90 129.1 108.1)">1uF</text>
<text x="136.7" y="108.4" transform="rotate(-90 136.7 108.4)">PTVS5V0S1UR</text>
<text x="157" y="111.3">GND</text>
<text x="182" y="110.5">U1</text>
<text x="197.7" y="111.3">GND</text>
<text x="225.6" y="111.3">GND</text>
<text x="250.6" y="110.5">U2</text>
<text x="266.2" y="111.3">GND</text>
<text x="158.7" y="117.8">S2_ENC_A</text>
<text x="193.9" y="116.4">R35</text>
<text x="203.1" y="118.9">AUX2_ENC_A</text>
<text x="227.3" y="117.8">S1_ENC_A</text>
<text x="262.5" y="116.4">R40</text>
<text x="271.7" y="118.9">AUX1_ENC_A</text>
<text x="29.4" y="125.5">JNT_ESTOP_A</text>
<text x="41.5" y="124">R21</text>
<text x="71.3" y="125.5">JNT_SW_A</text>
<text x="82.5" y="125.5">JNT_ESTOP_B</text>
<text x="94.9" y="124">R26</text>
<text x="97.3" y="120.2">GND</text>
<text x="124.5" y="125.5">JNT_SW_B</text>
<text x="158.6" y="122.9">S2_ENC_B</text>
<text x="193.9" y="121.5">R34</text>
<text x="203.1" y="124">AUX2_ENC_B</text>
<text x="227.2" y="122.9">S1_ENC_B</text>
<text x="262.5" y="121.5">R39</text>
<text x="271.7" y="124">AUX1_ENC_B</text>
<text x="40" y="129.1">1.5k</text>
<text x="44.3" y="129.1">1%</text>
<text x="60.5" y="129.2" transform="rotate(-90 60.5 129.2)">50V</text>
<text x="72.6" y="131.7" transform="rotate(-90 72.6 131.7)">1%</text>
<text x="93.3" y="129.1">1.5k</text>
<text x="97.6" y="129.1">1%</text>
<text x="113.8" y="129.2" transform="rotate(-90 113.8 129.2)">50V</text>
<text x="125.9" y="131.7" transform="rotate(-90 125.9 131.7)">1%</text>
<text x="47.8" y="134.6" transform="rotate(-90 47.8 134.6)">TV15</text>
<text x="52.9" y="137.6" transform="rotate(-90 52.9 137.6)">PTVS5V0S1UR</text>
<text x="55.4" y="133.7" transform="rotate(-90 55.4 133.7)">C11</text>
<text x="60.5" y="137.3" transform="rotate(-90 60.5 137.3)">22nF</text>
<text x="60.5" y="132.5" transform="rotate(-90 60.5 132.5)">5%</text>
<text x="68.7" y="133.7" transform="rotate(-90 68.7 133.7)">R25</text>
<text x="72.6" y="134.6" transform="rotate(-90 72.6 134.6)">1k</text>
<text x="101.1" y="134.6" transform="rotate(-90 101.1 134.6)">TV12</text>
<text x="106.2" y="137.6" transform="rotate(-90 106.2 137.6)">PTVS5V0S1UR</text>
<text x="108.8" y="133.3" transform="rotate(-90 108.8 133.3)">C6</text>
<text x="113.8" y="137.3" transform="rotate(-90 113.8 137.3)">22nF</text>
<text x="113.8" y="132.5" transform="rotate(-90 113.8 132.5)">5%</text>
<text x="122.1" y="133.7" transform="rotate(-90 122.1 133.7)">R24</text>
<text x="125.9" y="134.6" transform="rotate(-90 125.9 134.6)">1k</text>
<text x="179.6" y="132.9">74LVC2T45DC</text>
<text x="183.8" y="134.8">R10</text>
<text x="248.2" y="132.9">74LVC2T45DC</text>
<text x="252.8" y="134.8">R8</text>
<text x="65.7" y="139.2">SB6</text>
<text x="119" y="139.2">SB5</text>
<text x="177.3" y="143">GND</text>
<text x="182.4" y="138.6">2k7</text>
<text x="186.3" y="138.6">1%</text>
<text x="245.9" y="143">GND</text>
<text x="251" y="138.6">2k7</text>
<text x="254.9" y="138.6">1%</text>
<text x="55.4" y="146.9">GND</text>
<text x="108.8" y="146.9">GND</text>
</g>
</svg>
